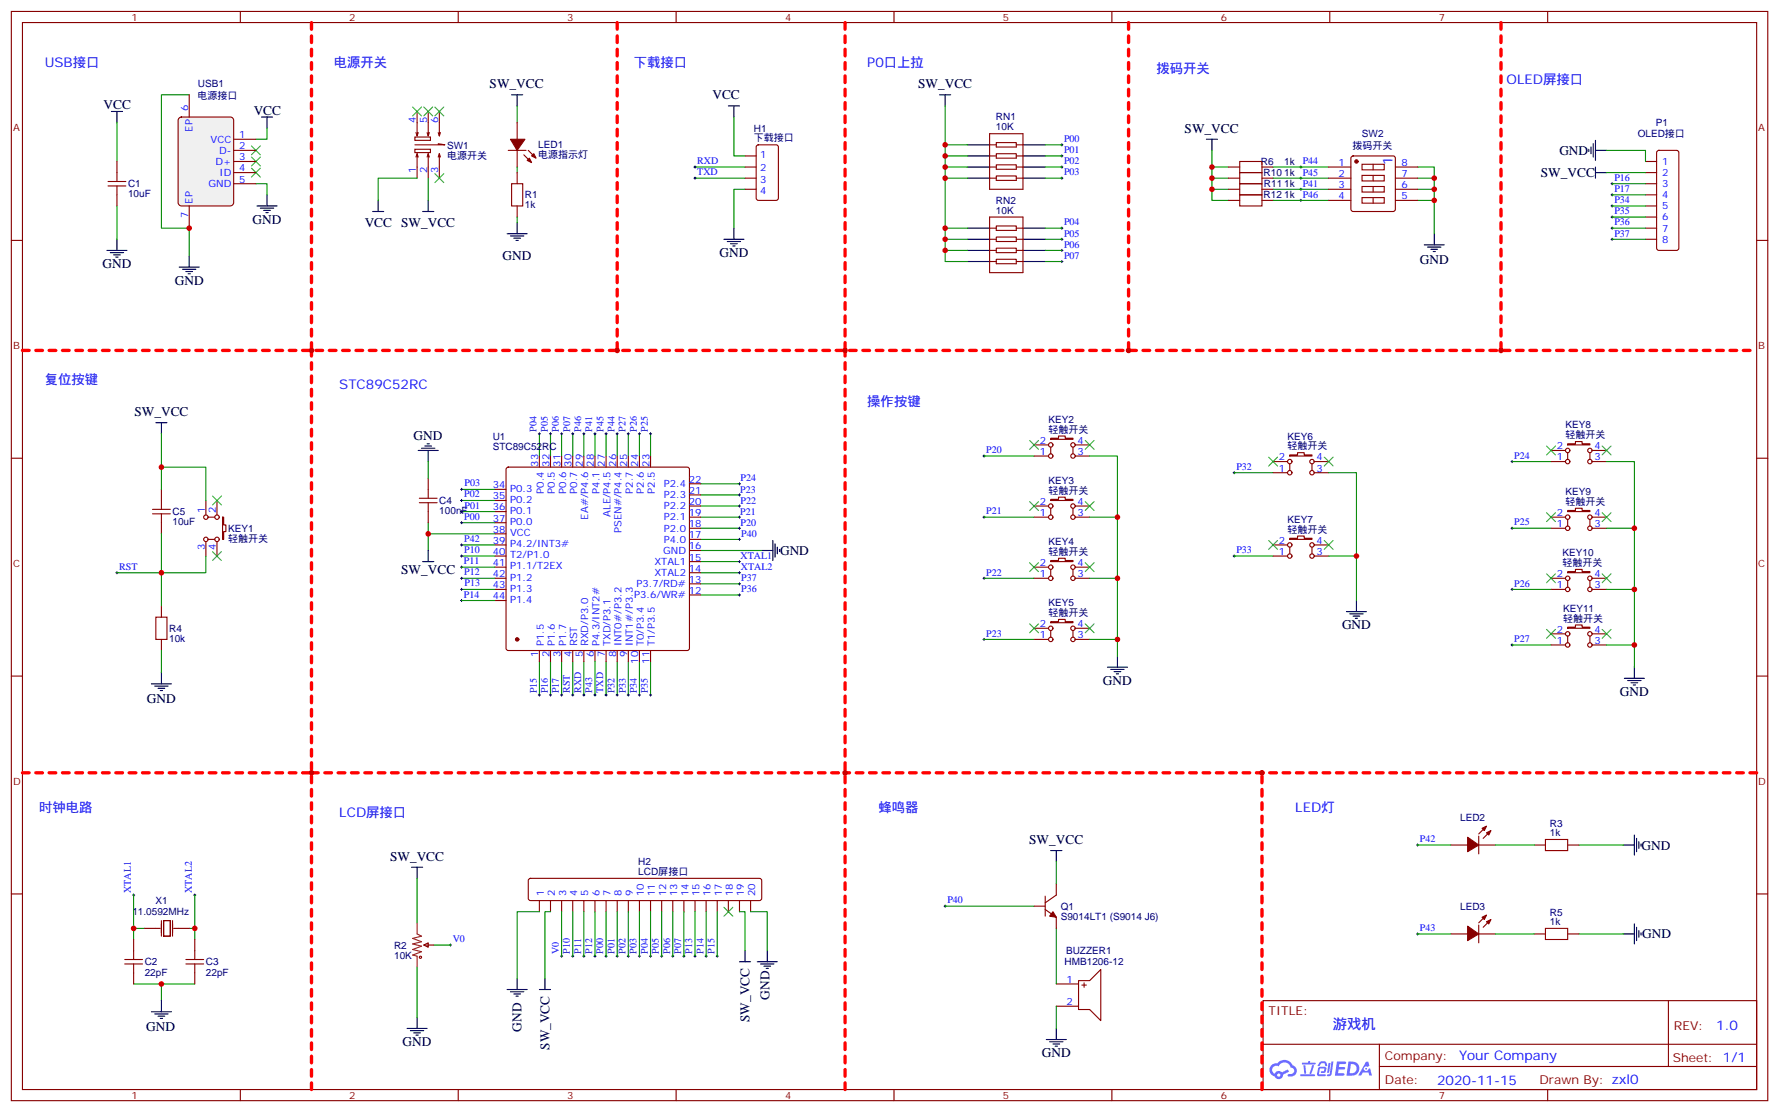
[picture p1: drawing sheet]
<svg xmlns="http://www.w3.org/2000/svg" width="565mm" height="353mm" viewBox="0 0 565 353" stroke-linecap="round" stroke-linejoin="round" font-family="sans-serif">
<g fill="none" stroke="#870000" stroke-width=".35">
<path d="M132.4 35.4v7.7l.3-1M135.9 35.4v7.7l.3-1M139.4 35.4v7.7l.4-1M164.1 38.9v5.3M34.3 59h5.6M34.3 57.6h5.6M37.1 51.3v6.3M37.1 59v6.4M131.7 47.4h4.9v1h-4.9zM131.7 43.5h4.9v1.1h-4.9zM132 42.1l.4 1M132.4 48.8l-.4 1"/>
<path d="M132.7 49.8l-.3-1v7.8M135.5 42.1l.4 1M135.9 48.8l-.4 1M136.2 49.8l-.3-1v7.8M139.1 45.6l2.1 .4h-9.5M139.1 42.1l.3 1M139.4 48.8l-.3 1M139.8 49.8l-.4-1v7.8M162.3 58.3h3.6v7.1h-3.6zM164.1 47.7v5.3M164.1 54.8v3.5M236.4 49.5h3.6"/>
<path d="M236.4 53h3.6M236.4 56.6h3.6M240.2 46.2l.5-.2h5.6l.7 .4v16.5l-.4 .7h-5.9l-.7-.5v-16.4zM389.9 53h3.5M389.9 56.6h3.5M393.4 58.3h7.1v3.5h-7.1zM393.4 54.8h7.1v3.5h-7.1zM393.4 51.3h7.1v3.5h-7.1zM400.5 53h3.5M400.5 56.6h3.5M421.6 53h7.1M421.6 56.6h7.1"/>
<path d="M428.9 49.7l.5-.2h12.7l.5 .2 .2 .5v16.2l-.2 .5-.5 .2h-12.7l-.5-.2-.2-.5v-16.2zM432.2 52.1h7.1v1.8h-7.1zM432.2 59.2h7.1v1.8h-7.1zM432.2 55.7h7.1v1.7h-7.1zM435.8 52.1v1.8M435.8 55.7v1.7M435.8 59.2v1.8M442.8 53h7.1M442.8 56.6h7.1M522.2 51.3h3.5M522.2 54.8h3.5M522.2 58.3h3.5"/>
<path d="M525.9 47.9l.5-.2h5.7l.5 .2 .2 .5v30.4l-.3 .5-.4 .2h-5.7l-.5-.3-.2-.4v-30.4zM164.1 65.4v3.5M236.4 60.1h3.6M389.9 60.1h3.5M389.9 63.6h3.5M393.4 61.8h7.1v3.6h-7.1zM400.5 60.1h3.5M400.5 63.6h3.5M421.6 60.1h7.1M421.6 63.6h7.1M432.2 62.7h7.1v1.8h-7.1zM435.8 62.7v1.8"/>
<path d="M442.8 60.1h7.1M442.8 63.6h7.1M522.2 61.8h3.5M522.2 65.4h3.5M522.2 68.9h3.5M522.2 72.4h3.5M522.2 76h3.5M333.4 139.1h2.5v-.7h2.1v.7h2.5v.4h-7.1zM51.2 155.3v6.4M65.3 158.9v4.5M68.9 158.9v4.5M133.1 159.6h5.6"/>
<path d="M133.1 158.2h5.6M135.9 151.8v6.4M135.9 159.6v6.3M157.1 155.3h3.5M157.1 158.9h3.5M160.8 148.5l.5-.2h56.8l.5 .2 .2 .5v56.8l-.2 .5-.5 .2h-56.8l-.5-.3-.2-.4v-56.8zM171.2 144.7v3.6M174.7 144.7v3.6M178.2 144.7v3.6M181.8 144.7v3.6M185.3 144.7v3.6M188.8 144.7v3.6"/>
<path d="M192.3 144.7v3.6M195.9 144.7v3.6M199.4 144.7v3.6M202.9 144.7v3.6M206.4 144.7v3.6M218.8 157.1h3.5M218.8 153.6h3.5M328.2 144.7h4.5M328.2 141.2h4.5M333.4 158.5h2.5v-.7h2.1v.7h2.5v.4h-7.1zM333.4 141.9v2.1M340.5 141.9v2.1"/>
<path d="M341.2 144.7h4.6M341.2 141.2h4.6M404 150h4.6M404 146.5h4.6M409.3 144.4h2.5v-.7h2.1v.7h2.4v.3h-7zM409.3 147.2v2.1M416.3 147.2v2.1M417.1 150h4.5M417.1 146.5h4.5M492.2 146.5h4.6M492.2 143h4.6M497.5 140.9h2.5v-.7h2.1v.7h2.4v.3h-7z"/>
<path d="M497.5 143.7v2.1M504.5 143.7v2.1M505.2 146.5h4.6M505.2 143h4.6M48.4 163.1h5.6M48.4 161.7h5.6M51.2 163.1v6.3M65.3 171.9v4.6M66 171.2h2.2M66 164.1h2.2M68.9 171.9v4.6M70.6 164.1h.4v2.5h.7v2.1h-.7v2.5h-.4z"/>
<path d="M157.1 176.5h3.5M157.1 173h3.5M157.1 162.4h3.5M157.1 165.9h3.5M157.1 169.4h3.5M218.8 171.2h3.5M218.8 164.1h3.5M218.8 160.6h3.5M218.8 167.7h3.5M218.8 178.3h3.5M218.8 174.7h3.5M328.2 164.1h4.5"/>
<path d="M328.2 160.6h4.5M333.4 177.9h2.5v-.7h2.1v.7h2.5v.4h-7.1zM333.4 161.3v2.1M340.5 161.3v2.1M341.2 164.1h4.6M341.2 160.6h4.6M404 176.5h4.6M404 173h4.6M409.3 170.9h2.5v-.8h2.1v.8h2.4v.3h-7zM409.3 173.7v2.1M416.3 173.7v2.1M417.1 176.5h4.5"/>
<path d="M417.1 173h4.5M492.2 164.1h4.6M492.2 167.7h4.6M497.5 162h2.5v-.7h2.1v.7h2.4v.4h-7zM497.5 164.9v2.1M504.5 164.9v2.1M505.2 164.1h4.6M505.2 167.7h4.6M49.5 195.9h3.5v7.1h-3.5zM51.2 192.4v3.5M157.1 183.6h3.5M157.1 180h3.5"/>
<path d="M157.1 187.1h3.5M157.1 190.6h3.5M218.8 188.8h3.5M218.8 185.3h3.5M218.8 181.8h3.5M328.2 183.6h4.5M328.2 180h4.5M328.2 199.4h4.5M333.4 197.3h2.5v-.7h2.1v.7h2.5v.4h-7.1zM333.4 180.7v2.1M340.5 180.7v2.1M341.2 183.6h4.6"/>
<path d="M341.2 180h4.6M341.2 199.4h4.6M492.2 183.6h4.6M492.2 187.1h4.6M497.5 181.4h2.5v-.7h2.1v.7h2.4v.4h-7zM497.5 199.1h2.5v-.7h2.1v.7h2.4v.3h-7zM497.5 184.3v2.1M504.5 184.3v2.1M505.2 183.6h4.6M505.2 187.1h4.6M51.2 203v3.5M171.2 206.5v3.5"/>
<path d="M174.7 206.5v3.5M178.2 206.5v3.5M181.8 206.5v3.5M185.3 206.5v3.5M188.8 206.5v3.5M192.3 206.5v3.5M195.9 206.5v3.5M199.4 206.5v3.5M202.9 206.5v3.5M206.4 206.5v3.5M328.2 203h4.5M333.4 200.1v2.1"/>
<path d="M340.5 200.1v2.1M341.2 203h4.6M492.2 204.7h4.6M492.2 201.2h4.6M497.5 201.9v2.1M504.5 201.9v2.1M505.2 204.7h4.6M505.2 201.2h4.6M167.9 279l.4-.2h72.7l.5 .2 .2 .5v5.7l-.2 .4-.5 .3h-72.7l-.5-.3-.2-.4v-5.7zM42.4 298.2v6.4M45.9 294.7h5M51.2 292.2v4.9"/>
<path d="M51.9 292.2h2.1v4.9h-2.1zM54.8 292.2v4.9M55.1 294.7h4.9M61.8 298.2v6.4M171.2 285.9v3.5M174.7 285.9v3.5M178.2 285.9v3.5M181.8 285.9v3.5M185.3 285.9v3.5M188.8 285.9v3.5M192.3 285.9v3.5M195.9 285.9v3.5"/>
<path d="M199.4 285.9v3.5M202.9 285.9v3.5M206.4 285.9v3.5M210 285.9v3.5M213.5 285.9v3.5M217 285.9v3.5M220.6 285.9v3.5M224.1 285.9v3.5M227.6 285.9v3.5M231.1 285.9v3.5M234.7 285.9v3.5M238.2 285.9v3.5"/>
<path d="M39.6 306h5.6M39.6 304.6h5.6M42.4 306v6.3M59 306h5.6M59 304.6h5.6M61.8 306v6.3"/>
<circle cx="333.4" cy="141.2" r=".71"/>
<circle cx="333.4" cy="144.7" r=".71"/>
<circle cx="340.5" cy="144.7" r=".71"/>
<circle cx="340.5" cy="141.2" r=".71"/>
<circle cx="409.3" cy="150" r=".71"/>
<circle cx="409.3" cy="146.5" r=".71"/>
<circle cx="416.3" cy="150" r=".71"/>
<circle cx="416.3" cy="146.5" r=".71"/>
<circle cx="497.5" cy="143" r=".71"/>
<circle cx="497.5" cy="146.5" r=".71"/>
<circle cx="504.5" cy="143" r=".71"/>
<circle cx="504.5" cy="146.5" r=".71"/>
<circle cx="65.3" cy="164.1" r=".71"/>
<circle cx="65.3" cy="171.2" r=".71"/>
<circle cx="68.9" cy="164.1" r=".71"/>
<circle cx="68.9" cy="171.2" r=".71"/>
<circle cx="333.4" cy="164.1" r=".71"/>
<circle cx="333.4" cy="160.6" r=".71"/>
<circle cx="340.5" cy="164.1" r=".71"/>
<circle cx="340.5" cy="160.6" r=".71"/>
<circle cx="409.3" cy="176.5" r=".71"/>
<circle cx="409.3" cy="173" r=".71"/>
<circle cx="416.3" cy="176.5" r=".71"/>
<circle cx="416.3" cy="173" r=".71"/>
<circle cx="497.5" cy="167.7" r=".71"/>
<circle cx="497.5" cy="164.1" r=".71"/>
<circle cx="504.5" cy="167.7" r=".71"/>
<circle cx="504.5" cy="164.1" r=".71"/>
<circle cx="333.4" cy="180" r=".71"/>
<circle cx="333.4" cy="199.4" r=".71"/>
<circle cx="333.4" cy="183.6" r=".71"/>
<circle cx="340.5" cy="199.4" r=".71"/>
<circle cx="340.5" cy="183.6" r=".71"/>
<circle cx="340.5" cy="180" r=".71"/>
<circle cx="497.5" cy="183.6" r=".71"/>
<circle cx="497.5" cy="187.1" r=".71"/>
<circle cx="504.5" cy="183.6" r=".71"/>
<circle cx="504.5" cy="187.1" r=".71"/>
<circle cx="333.4" cy="203" r=".71"/>
<circle cx="340.5" cy="203" r=".71"/>
<circle cx="497.5" cy="201.2" r=".71"/>
<circle cx="497.5" cy="204.7" r=".71"/>
<circle cx="504.5" cy="201.2" r=".71"/>
<circle cx="504.5" cy="204.7" r=".71"/>
</g>
<g fill="none" stroke="#000" stroke-width=".35">
<path d="M35.3 35.4h3.6M37.1 35.4v3.5M83 37.1h3.5M84.7 37.1v3.6M162.3 30.1h3.6M164.1 30.1v3.5M231.1 33.6h3.6M232.9 33.6v3.5M382.8 44.2h3.6M384.6 44.2v3.5M504.2 47.4v.7M504.9 46.7v2.1"/>
<path d="M505.6 45.6v4.2M506.3 54.8h3.5M506.3 44.6v6.3M506.3 53v3.6M506.3 47.7h3.5M33.9 79.5h6.4M37.1 76v3.5M81.6 65.4h6.3M82.6 66.1h4.3M83.7 66.8h2.1M84.4 67.5h.7M84.7 61.8v3.6"/>
<path d="M118.3 67.1h3.5M120 63.6v3.5M134.1 67.1h3.6M135.9 63.6v3.5M160.9 74.2h6.4M162 74.9h4.2M163.1 75.6h2.1M163.8 76.3h.7M164.1 70.7v3.5M229.7 76h6.4M230.8 76.7h4.2M231.8 77.4h2.2"/>
<path d="M232.6 78.1h.7M232.9 72.4v3.6M452 77.7h6.3M453 78.4h4.3M454.1 79.1h2.1M454.8 79.8h.7M455.2 74.2v3.5M35 80.2h4.2M36.1 80.9h2.1M36.8 81.6h.7M56.9 84.8h6.3M57.9 85.5h4.3"/>
<path d="M59 86.2h2.1M59.7 86.9h.7M60 81.2v3.6M49.5 134.2h3.5M51.2 134.2v3.5M132.7 143h6.4M133.8 142.3h4.2M134.8 141.6h2.1M135.5 140.9h.7M135.9 143v3.5M134.1 178.3h3.6M135.9 174.7v3.6"/>
<path d="M241.7 174.7h3.6M245.3 171.6v6.3M246 172.6v4.2M246.7 173.7v2.1M247.4 174.4v.7M48 217.1h6.4M49.1 217.8h4.2M50.2 218.5h2.1M50.9 219.2h.7M51.2 213.5v3.6M130.6 275.3h3.5M132.4 275.3v3.5"/>
<path d="M51.2 317.6v3.5M160.9 314.1h6.4M162 314.8h4.2M163.1 315.5h2.1M163.8 316.2h.7M164.1 310.6v3.5M171.2 314.1h3.5M172.9 310.6v3.5M234.7 305.3h3.5M236.4 301.7v3.6M240.3 305.3h6.4M241.4 306h4.2"/>
<path d="M242.4 306.7h2.1M243.1 307.4h.7M243.5 301.7v3.6M48 321.1h6.4M49.1 321.8h4.2M50.2 322.5h2.1M50.9 323.3h.7M129.2 326.4h6.3M130.2 327.1h4.3M131.3 327.8h2.1M132 328.5h.7M132.4 322.9v3.5"/>
</g>
<g fill="none" stroke="#008700" stroke-width=".35">
<path d="M37.1 38.9v12.4M60 30.1h-8.8v42.3h8.8v8.8M164.1 33.6v5.3M232.9 37.1v12.4h3.5M81.2 58.3h3.5v3.5M84.7 40.7v3.5h-3.5M132.4 56.6h-12.4v7M135.9 56.6v7M164.1 53v1.8M220.6 56.6h15.8M220.6 53h15.8M384.6 47.7v15.9h5.3"/>
<path d="M384.6 56.6h5.3M384.6 53h5.3M404 56.6h17.6M404 53h17.6M449.9 53h5.3v21.2M449.9 56.6h5.3M509.8 47.7h12.4v3.6M509.8 54.8h12.4M511.6 58.3h10.6M37.1 65.4v10.6M164.1 68.9v1.8M236.4 60.1h-3.5v12.3"/>
<path d="M384.6 60.1h5.3M404 63.6h17.6M404 60.1h17.6M449.9 63.6h5.3M449.9 60.1h5.3M511.6 61.8h10.6M511.6 65.4h10.6M511.6 68.9h10.6M511.6 72.4h10.6M511.6 76h10.6M51.2 137.7v17.6M171.2 137.7v7"/>
<path d="M174.7 137.7v7M178.2 137.7v7M181.8 137.7v7M185.3 137.7v7M188.8 137.7v7M192.3 137.7v7M195.9 137.7v7M199.4 137.7v7M202.9 137.7v7M206.4 137.7v7M51.2 148.3h14.1v10.6M135.9 146.5v5.3"/>
<path d="M146.5 155.3h10.6M146.5 158.9h10.6M222.3 153.6h12.4M222.3 157.1h12.4M51.2 169.4v23M65.3 176.5v5.3h-28.2M135.9 165.9v8.8M135.9 169.4h21.2M146.5 173h10.6M146.5 176.5h10.6M146.5 162.4h10.6M146.5 165.9h10.6"/>
<path d="M222.3 171.2h12.4M222.3 160.6h12.4M222.3 164.1h12.4M222.3 167.7h12.4M222.3 174.7h19.4M222.3 178.3h12.4M146.5 187.1h10.6M146.5 183.6h10.6M222.3 181.8h12.4M222.3 188.8h12.4M222.3 185.3h12.4M51.2 206.5v7"/>
<path d="M171.2 210v10.6M174.7 210v10.6M178.2 210v10.6M181.8 210v10.6M185.3 210v10.6M192.3 210v10.6M195.9 210v10.6M199.4 210v10.6M202.9 210v10.6M206.4 210v10.6M132.4 278.8v14.1M42.4 284.1v10.6"/>
<path d="M45.9 294.7h-3.5v3.5M60 294.7h1.8v3.5M61.8 284.1v10.6M137.7 300h5.2M171.2 289.4h-7.1v21.2M174.7 289.4h-1.8v21.2M178.2 289.4v14.1M234.7 289.4h1.7v12.3M238.2 289.4h5.3v12.3M42.4 312.3h19.4M51.2 312.3v5.3M132.4 307v15.9"/>
</g>
<g fill="none" stroke="#000" stroke-width=".32">
<path d="M220.2 56.6h.7M220.2 53h.7M220.6 52.7v.7M220.6 56.2v.7M412.5 56.6h.7M412.5 53h.7M412.8 52.7v.7M412.8 56.2v.7M412.8 59.7v.7M511.2 58.3h.8M511.6 58v.7M412.5 63.6h.7"/>
<path d="M412.5 60.1h.7M412.8 63.3v.7M511.2 61.8h.8M511.2 65.4h.8M511.2 68.9h.8M511.2 72.4h.8M511.2 76h.8M511.6 61.5v.7M511.6 65v.7M511.6 68.5v.8M511.6 72.1v.7M511.6 75.6v.7"/>
<path d="M170.8 137.7h.7M171.2 137.3v.7M174.3 137.7h.7M174.7 137.3v.7M177.9 137.7h.7M178.2 137.3v.7M181.4 137.7h.7M181.8 137.3v.7M184.9 137.7h.7M185.3 137.3v.7M188.5 137.7h.7M188.8 137.3v.7"/>
<path d="M192 137.7h.7M192.3 137.3v.7M195.5 137.7h.7M195.9 137.3v.7M199 137.7h.7M199.4 137.3v.7M202.6 137.7h.7M202.9 137.3v.7M206.1 137.7h.7M206.4 137.3v.7M146.1 155.3h.7M146.1 158.9h.7"/>
<path d="M146.5 155v.7M146.5 158.5v.7M234.3 153.6h.7M234.3 157.1h.7M234.7 153.2v.7M234.7 156.7v.7M146.1 176.5h.7M146.1 173h.7M146.1 162.4h.7M146.1 165.9h.7M146.5 162v.7M146.5 165.6v.7"/>
<path d="M146.5 172.6v.7M146.5 176.1v.7M234.3 171.2h.7M234.3 160.6h.7M234.3 164.1h.7M234.3 167.7h.7M234.3 178.3h.7M234.7 160.3v.7M234.7 163.8v.7M234.7 167.3v.7M234.7 170.9v.7M234.7 177.9v.7"/>
<path d="M36.8 181.8h.7M37.1 181.4v.7M146.1 187.1h.7M146.1 183.6h.7M146.5 183.2v.7M146.5 186.7v.7M234.3 181.8h.7M234.3 188.8h.7M234.3 185.3h.7M234.7 181.4v.7M234.7 185v.7M234.7 188.5v.7"/>
<path d="M170.8 220.6h.7M171.2 220.2v.7M174.3 220.6h.7M174.7 220.2v.7M177.9 220.6h.7M178.2 220.2v.7M181.4 220.6h.7M181.8 220.2v.7M184.9 220.6h.7M185.3 220.2v.7M192 220.6h.7M192.3 220.2v.7"/>
<path d="M195.5 220.6h.7M195.9 220.2v.7M199 220.6h.7M199.4 220.2v.7M202.6 220.6h.7M202.9 220.2v.7M206.1 220.6h.7M206.4 220.2v.7M42.1 284.1h.7M42.4 283.7v.7M61.5 284.1h.7M61.8 283.7v.7"/>
<path d="M142.6 300h.7M142.9 299.6v.7M177.9 303.5h.7M178.2 303.1v.7"/>
</g>
<path d="M79.8 53.4l2.8 2.8M79.8 46.3l2.8 2.8M79.8 49.8l2.8 2.9M82.6 53.4l-2.8 2.8M82.6 46.3l-2.8 2.8M82.6 49.8l-2.8 2.9" fill="none" stroke="#3c3" stroke-width=".35"/>
<g fill="#870000" stroke="#870000" stroke-width=".35">
<path d="M168 50.2l.7 1.4-1.4-.7z"/>
<path d="M169.4 48.8l.7 1.4-1.4-.7z"/>
<path d="M166.2 49.1l1.4 1.5z"/>
<path d="M167.6 47.7l1.5 1.4z"/>
<path d="M161.3 47.7h5.6z"/>
<path d="M162 44.2h4.6l-2.5 3.5z"/>
<circle cx="430.5" cy="51.3" r=".53"/>
<circle cx="164.1" cy="203" r=".53"/>
</g>
<path d="M56.8 37.6l.8-.5h15.5l.8 .5 .3 .6v26.1l-.5 .9-.6 .2h-15.5l-.9-.5-.2-.6v-26.1z" fill="#f0f0f0" stroke="#870000" stroke-width=".35"/>
<g fill="none" stroke="#870000" stroke-width=".35">
<path d="M3.6 3.6h557.4v345.8h-557.4zM7.1 7.2h550.4v338.6h-550.4zM76.3 3.6v3.6M145.4 3.6v3.6M214.6 3.6v3.6M283.7 3.6v3.6M352.8 3.6v3.6M422 3.6v3.6M491.1 3.6v3.6M60 30.1v7M74.2 58.3h7M74.2 54.8h7"/>
<path d="M74.2 51.3h7M74.2 47.7h7M74.2 44.2h7M314 46h2.2M314 42.4h10.6v17.7h-10.6zM314 56.6h2.2M314 49.5h2.2M314 53h2.2M316.2 55.8h6.3v1.5h-6.3zM316.2 52.3h6.3v1.4h-6.3zM316.2 48.8h6.3v1.4h-6.3zM316.2 45.3h6.3v1.4h-6.3z"/>
<path d="M322.5 46h2.1M322.5 56.6h2.1M322.5 49.5h2.1M322.5 53h2.1M3.6 76.3h3.5M60 65.4v7M314 68.9h10.6v17.6h-10.6zM314 72.4h2.2M314 76h2.2M314 79.5h2.2M316.2 78.8h6.3v1.4h-6.3zM316.2 75.2h6.3v1.5h-6.3z"/>
<path d="M316.2 71.7h6.3v1.4h-6.3zM322.5 72.4h2.1M322.5 76h2.1M322.5 79.5h2.1M557.5 76.3h3.5M314 83h2.2M316.2 82.3h6.3v1.4h-6.3zM322.5 83h2.1M3.6 145.5h3.5M557.5 145.5h3.5M3.6 214.6h3.5M557.5 214.6h3.5"/>
<path d="M3.6 283.7h3.5M328.2 287.6h3.5M331.7 288.7l3.5 2.4v3.6M331.7 284.4v6.4M335.2 280.6v3.5l-3.5 2.5M557.5 283.7h3.5M335.2 312.3h7.1M335.2 319.4h7.1M342.3 311.3h3.5l3.5-3.6v16.3l-3.5-3.6h-3.5zM343.3 312.7h1.4M344 312v1.4M400.8 317.6h156.7v28.2h-156.7z"/>
<path d="M529.5 317.6v20.9M400.9 331.5h156.4M437.7 338.5h119.6M437.7 331.5v14.1M76.3 345.8v3.6M145.4 345.8v3.6M214.6 345.8v3.6M283.7 345.8v3.6M352.8 345.8v3.6M422 345.8v3.6M491.1 345.8v3.6"/>
</g>
<g fill="none" stroke="#000" stroke-width=".32">
<path d="M336.6 46h.7M336.6 49.5h.7M336.6 53h.7M336.6 56.6h.7M337 45.6v.7M337 49.1v.7M337 52.7v.7M337 56.2v.7M336.6 72.4h.7M336.6 76h.7M336.6 79.5h.7M337 72.1v.7"/>
<path d="M337 75.6v.7M337 79.1v.7M336.6 83h.7M337 82.7v.7M311.9 144.7h.7M312.3 144.4v.7M391.3 150h.7M391.7 149.7v.7M479.5 146.5h.7M479.8 146.2v.7M146.5 179.7v.7M311.9 164.1h.7"/>
<path d="M312.3 163.8v.7M391.3 176.5h.7M391.7 176.1v.7M479.5 167.7h.7M479.8 167.3v.7M146.1 180h.7M146.1 190.6h.7M146.5 190.3v.7M311.9 183.6h.7M312.3 183.2v.7M479.5 187.1h.7M479.8 186.7v.7"/>
<path d="M311.9 203h.7M312.3 202.6v.7M479.5 204.7h.7M479.8 204.4v.7M299.6 287.6h.7M299.9 287.3v.7M181.4 303.5h.7M181.8 303.1v.7M184.9 303.5h.7M185.3 303.1v.7M188.5 303.5h.7M188.8 303.1v.7"/>
<path d="M192 303.5h.7M192.3 303.1v.7M195.5 303.5h.7M195.9 303.1v.7M199 303.5h.7M199.4 303.1v.7M202.6 303.5h.7M202.9 303.1v.7M206.1 303.5h.7M206.4 303.1v.7M209.6 303.5h.7M210 303.1v.7"/>
<path d="M213.1 303.5h.8M213.5 303.1v.7M216.7 303.5h.7M217 303.1v.7M220.2 303.5h.7M220.6 303.1v.7M223.7 303.5h.7M224.1 303.1v.7M227.3 303.5h.7M227.6 303.1v.7"/>
</g>
<g fill="none" stroke="#008700" stroke-width=".35">
<path d="M299.9 33.6v49.4h7.1M299.9 56.6h7.1M299.9 53h7.1M299.9 49.5h7.1M299.9 46h7.1M331.7 56.6h5.3M331.7 53h5.3M331.7 49.5h5.3M331.7 46h5.3M299.9 79.5h7.1M299.9 76h7.1M299.9 72.4h7.1"/>
<path d="M331.7 79.5h5.3M331.7 76h5.3M331.7 72.4h5.3M331.7 83h5.3M312.3 144.7h15.9M391.7 150h12.3M479.8 146.5h12.4M312.3 164.1h15.9M391.7 176.5h12.3M479.8 167.7h12.4M146.5 190.6h10.6M146.5 180h10.6"/>
<path d="M312.3 183.6h15.9M479.8 187.1h12.4M312.3 203h15.9M479.8 204.7h12.4M335.2 273.5v7.1M181.8 289.4v14.1M185.3 289.4v14.1M188.8 289.4v14.1M192.3 289.4v14.1M195.9 289.4v14.1M199.4 289.4v14.1M202.9 289.4v14.1"/>
<path d="M206.4 289.4v14.1M210 289.4v14.1M213.5 289.4v14.1M217 289.4v14.1M220.6 289.4v14.1M224.1 289.4v14.1M227.6 289.4v14.1M299.9 287.6h28.3M335.2 294.7v17.6M335.2 319.4v7"/>
</g>
<g fill="none" stroke="#000" stroke-width=".35">
<path d="M298.2 30.1h3.5M299.9 30.1v3.5M307 56.6h7M307 53h7M307 49.5h7M307 46h7M324.6 56.6h7.1M324.6 53h7.1M324.6 49.5h7.1M324.6 46h7.1M307 79.5h7M307 76h7"/>
<path d="M307 72.4h7M324.6 79.5h7.1M324.6 76h7.1M324.6 72.4h7.1M307 83h7M324.6 83h7.1M427.3 194.1h6.3M428.3 194.8h4.3M429.4 195.5h2.1M430.1 196.3h.7M430.5 190.6v3.5M351.4 211.8h6.4"/>
<path d="M352.5 212.5h4.2M353.6 213.2h2.1M354.3 213.9h.7M354.6 208.2v3.6M515.5 215.3h6.3M516.5 216h4.3M517.6 216.7h2.1M518.3 217.4h.7M518.7 211.8v3.5M333.4 270h3.6M335.2 270v3.5M332 330h6.4"/>
<path d="M333.1 330.7h4.2M334.2 331.4h2.1M334.9 332.1h.7M335.2 326.4v3.6"/>
</g>
<path d="M131 34l2.8 2.8M133.8 34l-2.8 2.8M134.5 34l2.8 2.8M137.3 34l-2.8 2.8M138 34l2.8 2.8M140.8 34l-2.8 2.8M138 55.1l2.8 2.9M140.8 55.1l-2.8 2.9" fill="none" stroke="#3c3" stroke-width=".35"/>
<path d="M334.2 289.4l1 1.7-2.1-.3z" fill="#870000" stroke="#870000" stroke-width=".35"/>
<g fill="#5487ff">
<path d="M424.3 337h2.5l.4 .1-.2 .6h-2l-.1 1h1.7l.3 .4-.4 .4h-1.7l-.2 1.1 1.9 .1 .2 .3-.2 .4h-2.9z"/>
<path d="M433.5 337h.7l.4 1.3-.7 .4a.74 .74 0 0 0-1.1 .3 .74 .74 0 0 0 .5 1 .74 .74 0 0 0 .9-.7l.6-.3 .6 2.4h-.9l-.2-1h-1.8l-.6 1h-.9z"/>
<path d="M421.6 337.4h.6l-.4 2.9a.31 .31 0 0 1-.3 .3 .31 .31 0 0 1-.3-.3z"/>
<path d="M422.5 336.9h.6l-.5 4a.89 .89 0 0 1-.6 .7 .89 .89 0 0 1-1-.3l1-.5z"/>
<path d="M418.9 337.1l.6-.2 1.2 .1 .5 1.4h-.6l-.4-.9h-.9l-.6 .9h-.6z"/>
<path d="M418.5 338.8l1.8-.2a1.04 1.04 0 0 1 .7 1.1 1.04 1.04 0 0 1-.9 .9h-.7a.29 .29 0 0 1-.3-.3 .29 .29 0 0 1 .4-.3h.6l.2-.8h-1.4l-.3 1.8h1.9a.29 .29 0 0 1 .2 .3 .29 .29 0 0 1-.3 .3h-2l-.4-.3 .3-2.1z"/>
<path d="M412.7 341h4.3a.3 .3 0 0 1 .3 .3 .3 .3 0 0 1-.3 .3h-4.2z"/>
<path d="M416.4 338.1h.6a4 4 0 0 1-1.2 2.8l-.2-.3z"/>
<path d="M413.6 338.1h.6l.3 2.4-.3 .3-.3-.2z"/>
<path d="M413.2 337.3h1.9l.2-.5h.5l-.1 .5h1.6a.29 .29 0 0 1 .2 .3 .29 .29 0 0 1-.3 .3h-3.9z"/>
<path d="M427.9 337l-.6 4.4h1.5a2.27 2.27 0 0 0 2.6-2.3 2.27 2.27 0 0 0-2.7-2.1zM428.7 337.7a1.5 1.5 0 0 1 1.8 1.6 1.5 1.5 0 0 1-1.9 1.3h-.3z"/>
<path d="M403.5 338.1a2.09 2.09 0 0 0 1 3.5 1.37 1.37 0 0 0 1.6 .9 1.37 1.37 0 0 0 1.1-1.4l1.9-1-.4-.6-1.9 .9a1.4 1.4 0 0 0-2.3 .4 1.32 1.32 0 0 1-.6-1.9 1.32 1.32 0 0 1 1.9-.4 2.02 2.02 0 0 1 2-1.3 2.02 2.02 0 0 1 1.8 1.7 1.09 1.09 0 0 1 1.1 1.3 1.09 1.09 0 0 1-1.6 .7 .41 .41 0 0 0-.5 .3 .41 .41 0 0 0 .4 .5 1.89 1.89 0 0 0 2.4-1.2 1.89 1.89 0 0 0-1.2-2.4 2.98 2.98 0 0 0-5-.6l-1 .1zM405.3 341.2a.52 .52 0 0 1 1 0 .52 .52 0 0 1-1 0z"/>
<circle cx="433.5" cy="339.2" r=".28"/>
</g>
<g fill="#f00" stroke="#f00" stroke-width="1.1" stroke-dasharray="2.1 2.1">
<path d="M7.1 111.2h550.4z"/>
<path d="M195.9 7.2v104z"/>
</g>
<path d="M98.8 7.2v104M268.2 7.2v104M358.1 7.2v104M476.3 7.2v104M7.1 245.3h91.7M98.8 245.3h169.4M557.5 245.3h-289.3M98.8 345.8v-234.6M268.2 345.8v-234.6M400.5 345.8v-100.5" fill="none" stroke="#f00" stroke-width="1.1" stroke-dasharray="2.1 2.1"/>
<path d="M132.4 292.9v3.5l1.4 .7-2.8 .8 2.8 1-2.8 .7 2.8 .7-2.8 1.1 2.8 .7-2.8 1 1.4 .4v3.5" fill="none" stroke="#8c2424" stroke-width=".35"/>
<path d="M460.4 268.2h5.3M469.3 268.2h5.3M486.9 268.2h3.5M497.5 268.2h3.5M134.5 300l1.4-.7v1.4zM134.5 300h3.2M460.4 296.4h5.3M469.3 296.4h5.3M486.9 296.4h3.5M497.5 296.4h3.5" fill="none" stroke="#870000" stroke-width=".35"/>
<g fill="none" stroke="#a10000" stroke-width=".35">
<path d="M490.4 266.5h7.1v3.5h-7.1zM490.4 294.7h7.1v3.5h-7.1z"/>
<circle cx="133.4" cy="303.8" r=".35"/>
</g>
<g fill="none" stroke="#008700" stroke-width=".35">
<path d="M345.8 144.7h8.8v63.5M421.6 150h8.9v40.6M509.8 146.5h8.9v65.3M345.8 164.1h8.8M421.6 176.5h8.9M509.8 167.7h8.9M345.8 183.6h8.8M509.8 187.1h8.9M188.8 210v10.6M345.8 203h8.8M509.8 204.7h8.9M449.9 268.2h10.5"/>
<path d="M474.6 268.2h12.3M501 268.2h14.1M449.9 296.4h10.5M474.6 296.4h12.3M501 296.4h14.1"/>
</g>
<path d="M188.5 220.6h.7M188.8 220.2v.7M449.5 268.2h.7M449.9 267.9v.7M449.5 296.4h.7M449.9 296.1v.7" fill="none" stroke="#000" stroke-width=".32"/>
<g fill="#870000" stroke="#870000" stroke-width=".35">
<path d="M471.7 264.3l1.4-.7-.7 1.4z"/>
<path d="M470.3 262.9l1.4-.7-.7 1.4z"/>
<path d="M470.7 266.1l1.4-1.4z"/>
<path d="M469.3 264.7l1.4-1.4z"/>
<path d="M469.3 265.4v5.6z"/>
<path d="M465.7 265.7l3.6 2.5-3.6 2.1z"/>
<path d="M471.7 292.6l1.4-.7-.7 1.4z"/>
<path d="M470.3 291.1l1.4-.7-.7 1.5z"/>
<path d="M470.7 294.3l1.4-1.4z"/>
<path d="M470.7 291.5l-1.4 1.4z"/>
<path d="M469.3 293.6v5.7z"/>
<path d="M465.7 294l3.6 2.4-3.6 2.2z"/>
</g>
<path d="M515.1 268.2h3.6M518.7 265v6.4M519.4 266.1v4.2M520.1 267.2v2.1M520.8 267.9v.7M515.1 296.4h3.6M518.7 293.3v6.3M519.4 294.3v4.3M520.1 295.4v2.1M520.8 296.1v.7" fill="none" stroke="#000" stroke-width=".35"/>
<g fill="none" stroke="#3c3" stroke-width=".35">
<path d="M326.7 139.8l2.9 2.8M329.6 139.8l-2.9 2.8M344.4 139.8l2.8 2.8M347.2 139.8l-2.8 2.8M67.5 157.4l2.8 2.9M70.3 157.4l-2.8 2.9M326.7 159.2l2.9 2.8M329.6 159.2l-2.9 2.8M344.4 159.2l2.8 2.8M347.2 159.2l-2.8 2.8M402.6 145.1l2.8 2.8M405.4 145.1l-2.8 2.8"/>
<path d="M420.2 145.1l2.9 2.8M423.1 145.1l-2.9 2.8M490.8 141.6l2.8 2.8M493.6 141.6l-2.8 2.8M508.4 141.6l2.8 2.8M511.2 141.6l-2.8 2.8M67.5 175.1l2.8 2.8M70.3 175.1l-2.8 2.8M326.7 178.6l2.9 2.8M329.6 178.6l-2.9 2.8M344.4 178.6l2.8 2.8M347.2 178.6l-2.8 2.8"/>
<path d="M402.6 171.6l2.8 2.8M405.4 171.6l-2.8 2.8M420.2 171.6l2.9 2.8M423.1 171.6l-2.9 2.8M490.8 162.7l2.8 2.9M493.6 162.7l-2.8 2.9M508.4 162.7l2.8 2.9M511.2 162.7l-2.8 2.9M326.7 198l2.9 2.8M329.6 198l-2.9 2.8M344.4 198l2.8 2.8M347.2 198l-2.8 2.8"/>
<path d="M490.8 182.1l2.8 2.9M490.8 199.8l2.8 2.8M493.6 182.1l-2.8 2.9M493.6 199.8l-2.8 2.8M508.4 199.8l2.8 2.8M508.4 182.1l2.8 2.9M511.2 182.1l-2.8 2.9M511.2 199.8l-2.8 2.8M229.7 288l2.9 2.8M232.6 288l-2.9 2.8"/>
</g>
<g fill="#c00">
<circle cx="60" cy="72.4" r=".88"/>
<circle cx="51.2" cy="312.3" r=".88"/>
<circle cx="61.8" cy="294.7" r=".88"/>
<circle cx="42.4" cy="294.7" r=".88"/>
<circle cx="51.2" cy="181.8" r=".88"/>
<circle cx="51.2" cy="148.3" r=".88"/>
<circle cx="384.6" cy="53" r=".88"/>
<circle cx="384.6" cy="56.6" r=".88"/>
<circle cx="384.6" cy="60.1" r=".88"/>
<circle cx="455.2" cy="63.6" r=".88"/>
<circle cx="455.2" cy="60.1" r=".88"/>
<circle cx="455.2" cy="56.6" r=".88"/>
<circle cx="135.9" cy="169.4" r=".88"/>
<circle cx="299.9" cy="79.5" r=".88"/>
<circle cx="299.9" cy="76" r=".88"/>
<circle cx="299.9" cy="72.4" r=".88"/>
<circle cx="299.9" cy="56.6" r=".88"/>
<circle cx="299.9" cy="53" r=".88"/>
<circle cx="299.9" cy="49.5" r=".88"/>
<circle cx="299.9" cy="46" r=".88"/>
<circle cx="98.8" cy="111.2" r=".88"/>
<circle cx="195.9" cy="111.2" r=".88"/>
<circle cx="268.2" cy="111.2" r=".88"/>
<circle cx="358.1" cy="111.2" r=".88"/>
<circle cx="476.3" cy="111.2" r=".88"/>
<circle cx="98.8" cy="245.3" r=".88"/>
<circle cx="268.2" cy="245.3" r=".88"/>
<circle cx="400.5" cy="245.3" r=".88"/>
<circle cx="518.7" cy="204.7" r=".88"/>
<circle cx="518.7" cy="187.1" r=".88"/>
<circle cx="518.7" cy="167.7" r=".88"/>
<circle cx="430.5" cy="176.5" r=".88"/>
<circle cx="354.6" cy="203" r=".88"/>
<circle cx="354.6" cy="183.6" r=".88"/>
<circle cx="354.6" cy="164.1" r=".88"/>
</g>
<text font-size="4.6" fill="#00f" x="422.9" y="326.6">游戏机</text>
<g font-size="4.2" fill="#00f">
<text x="14.2" y="21.3">USB接口</text>
<text x="105.9" y="21.3">电源开关</text>
<text x="201.2" y="21.3">下载接口</text>
<text x="275.2" y="21.3">P0口上拉</text>
<text x="367" y="23">拨码开关</text>
<text x="478.1" y="26.6">OLED屏接口</text>
<text x="441.9" y="52.3" transform="rotate(-90 441.9 52.3)">1</text>
<text x="14.2" y="121.8">复位按键</text>
<text x="107.7" y="123.6">STC89C52RC</text>
<text x="275.2" y="128.9">操作按键</text>
<text x="12.4" y="257.6">时钟电路</text>
<text x="278.8" y="257.6">蜂鸣器</text>
<text x="411.1" y="257.6">LED灯</text>
<text x="107.7" y="259.4">LCD屏接口</text>
<text x="544.6" y="326.9">1.0</text>
<text x="463" y="336.4">Your Company</text>
<text x="456.1" y="344.2">2020-11-15</text>
</g>
<g font-size="4.2">
<text x="155.4" y="28">SW_VCC</text>
<text x="291.3" y="28">SW_VCC</text>
<text x="32.9" y="34.7">VCC</text>
<text x="226.1" y="31.5">VCC</text>
<text x="80.5" y="36.4">VCC</text>
<text x="375.9" y="42.1">SW_VCC</text>
<text x="494.8" y="49.2">GND</text>
<text x="489" y="56.2">SW_VCC</text>
<text x="80.2" y="71">GND</text>
<text x="115.7" y="72.1">VCC SW_VCC</text>
<text x="159.5" y="82.7">GND</text>
<text x="228.3" y="81.6">GND</text>
<text x="450.6" y="83.8">GND</text>
<text x="32.5" y="85.1">GND</text>
<text x="55.5" y="90.4">GND</text>
<text x="42.6" y="132">SW_VCC</text>
<text x="131.2" y="139.6">GND</text>
<text x="247.5" y="176.1">GND</text>
<text x="127.3" y="182.3">SW_VCC</text>
<text x="425.9" y="199.8">GND</text>
<text x="350" y="217.4">GND</text>
<text x="514.1" y="220.9">GND</text>
<text x="46.6" y="223.1">GND</text>
<text x="326.6" y="267.9">SW_VCC</text>
<text x="520.9" y="269.7">GND</text>
<text x="123.8" y="273.2">SW_VCC</text>
<text x="521.1" y="297.9">GND</text>
<text x="244.2" y="317.3" transform="rotate(-90 244.2 317.3)">GND</text>
<text x="46.4" y="327.3">GND</text>
<text x="165.5" y="327.5" transform="rotate(-90 165.5 327.5)">GND</text>
<text x="237.8" y="324.4" transform="rotate(-90 237.8 324.4)">SW_VCC</text>
<text x="127.8" y="332.1">GND</text>
<text x="174.3" y="333.2" transform="rotate(-90 174.3 333.2)">SW_VCC</text>
<text x="330.6" y="335.6">GND</text>
</g>
<g font-size="3.9" fill="#800">
<text x="402.6" y="322.2">TITLE:</text>
<text x="531.2" y="326.9">REV:</text>
<text x="439.5" y="336.4">Company:</text>
<text x="530.9" y="337">Sheet: 1/1</text>
<text x="439.5" y="344.1">Date:</text>
<text x="488.5" y="344.2">Drawn By: zxl0</text>
</g>
<g font-size="3.2" fill="#800">
<text x="41.7" y="6.6">1</text>
<text x="110.8" y="6.6">2</text>
<text x="180" y="6.6">3</text>
<text x="249.1" y="6.6">4</text>
<text x="318.3" y="6.6">5</text>
<text x="387.4" y="6.6">6</text>
<text x="456.6" y="6.6">7</text>
<text x="4.1" y="41.7">A</text>
<text x="558" y="41.7">A</text>
<text x="4.1" y="110.9">B</text>
<text x="558" y="110.9">B</text>
<text x="4.1" y="180">C</text>
<text x="558" y="180">C</text>
<text x="4.1" y="249.2">D</text>
<text x="558" y="249.2">D</text>
<text x="41.7" y="348.8">1</text>
<text x="110.8" y="348.8">2</text>
<text x="180" y="348.8">3</text>
<text x="249.1" y="348.8">4</text>
<text x="318.3" y="348.8">5</text>
<text x="387.4" y="348.8">6</text>
<text x="456.6" y="348.8">7</text>
</g>
<g font-size="3.2" fill="#000080">
<text x="62.8" y="27.7">USB1</text>
<text x="62.7" y="31.3">电源接口</text>
<text x="239.3" y="41.8">H1</text>
<text x="316" y="41.4">10K</text>
<text x="316" y="38.2">RN1</text>
<text x="525.5" y="40.1">P1</text>
<text x="141.9" y="47.1">SW1</text>
<text x="170.8" y="47.1">LED1</text>
<text x="239.3" y="44.9">下载接口</text>
<text x="429.2" y="47.1">拨码开关</text>
<text x="432.2" y="43.6">SW2</text>
<text x="519.7" y="43.6">OLED接口</text>
<text x="141.9" y="50.3">电源开关</text>
<text x="170.8" y="50.3">电源指示灯</text>
<text x="400.1" y="52.4">R6</text>
<text x="407.5" y="52.4">1k</text>
<text x="40.6" y="59.4">C1</text>
<text x="401" y="55.9">R10</text>
<text x="401.1" y="59.4">R11</text>
<text x="407.5" y="59.4">1k</text>
<text x="407.5" y="55.9">1k</text>
<text x="40.6" y="62.6">10uF</text>
<text x="166.6" y="63">R1</text>
<text x="316" y="64.7">RN2</text>
<text x="401" y="63">R12</text>
<text x="407.5" y="63">1k</text>
<text x="166.6" y="66.1">1k</text>
<text x="316" y="67.8">10K</text>
<text x="332.7" y="137.3">轻触开关</text>
<text x="332.7" y="134.2">KEY2</text>
<text x="496.8" y="136">KEY8</text>
<text x="156.4" y="143">STC89C52RC</text>
<text x="156.4" y="139.8">U1</text>
<text x="408.6" y="142.6">轻触开关</text>
<text x="408.6" y="139.5">KEY6</text>
<text x="496.8" y="139.1">轻触开关</text>
<text x="332.7" y="153.6">KEY3</text>
<text x="139.4" y="159.9">C4</text>
<text x="332.7" y="156.7">轻触开关</text>
<text x="496.8" y="160.3">轻触开关</text>
<text x="496.8" y="157.2">KEY9</text>
<text x="54.8" y="166.7">10uF</text>
<text x="54.8" y="163.5">C5</text>
<text x="139.4" y="163.1">100nF</text>
<text x="408.6" y="166">KEY7</text>
<text x="72.4" y="172">轻触开关</text>
<text x="72.4" y="168.8">KEY1</text>
<text x="332.7" y="173">KEY4</text>
<text x="408.6" y="169.1">轻触开关</text>
<text x="332.7" y="176.1">轻触开关</text>
<text x="495.9" y="179.7">轻触开关</text>
<text x="495.9" y="176.6">KEY10</text>
<text x="332.7" y="195.5">轻触开关</text>
<text x="332.7" y="192.4">KEY5</text>
<text x="496" y="197.3">轻触开关</text>
<text x="496" y="194.1">KEY11</text>
<text x="53.7" y="203.7">10k</text>
<text x="53.7" y="200.5">R4</text>
<text x="463.4" y="260.6">LED2</text>
<text x="491.8" y="262.5">R3</text>
<text x="491.8" y="265.4">1k</text>
<text x="202.6" y="274.7">H2</text>
<text x="202.6" y="277.7">LCD屏接口</text>
<text x="49.3" y="287">X1</text>
<text x="42" y="290.6">11.0592MHz</text>
<text x="336.6" y="291.9">S9014LT1 (S9014 J6)</text>
<text x="336.6" y="288.8">Q1</text>
<text x="463.4" y="288.8">LED3</text>
<text x="491.8" y="293.6">1k</text>
<text x="491.8" y="290.7">R5</text>
<text x="125.1" y="301.1">R2</text>
<text x="125.1" y="304.3">10K</text>
<text x="338.3" y="302.8">BUZZER1</text>
<text x="45.9" y="309.7">22pF</text>
<text x="45.9" y="306.3">C2</text>
<text x="65.3" y="309.7">22pF</text>
<text x="65.3" y="306.3">C3</text>
<text x="337.9" y="306.4">HMB1206-12</text>
</g>
<g font-size="3.2" fill="#00f">
<text x="59.7" y="35.4" transform="rotate(-90 59.7 35.4)">6</text>
<text x="61.1" y="41.8" transform="rotate(-90 61.1 41.8)">EP</text>
<text x="132" y="38.9" transform="rotate(-90 132 38.9)">4</text>
<text x="135.5" y="38.9" transform="rotate(-90 135.5 38.9)">5</text>
<text x="139.1" y="38.9" transform="rotate(-90 139.1 38.9)">6</text>
<text x="66.8" y="45.3">VCC</text>
<text x="75.9" y="47.4">2</text>
<text x="75.9" y="43.9">1</text>
<text x="337.7" y="45.1">P00</text>
<text x="68.4" y="52.3">D+</text>
<text x="69.6" y="48.8">D-</text>
<text x="75.9" y="50.9">3</text>
<text x="221.3" y="52.1">RXD</text>
<text x="241.3" y="50.2">1</text>
<text x="337.7" y="48.6">P01</text>
<text x="337.7" y="52.1">P02</text>
<text x="413.4" y="52.2">P44</text>
<text x="424.7" y="52.7">1</text>
<text x="444.7" y="52.7">8</text>
<text x="527.5" y="52.3">1</text>
<text x="66.2" y="59.4">GND</text>
<text x="69.7" y="55.8">ID</text>
<text x="75.9" y="58">5</text>
<text x="75.9" y="54.4">4</text>
<text x="132" y="55" transform="rotate(-90 132 55)">1</text>
<text x="135.5" y="55" transform="rotate(-90 135.5 55)">2</text>
<text x="139.1" y="55" transform="rotate(-90 139.1 55)">3</text>
<text x="221.3" y="55.7">TXD</text>
<text x="241.3" y="54.4">2</text>
<text x="241.3" y="58">3</text>
<text x="337.7" y="55.7">P03</text>
<text x="413.4" y="59.2">P41</text>
<text x="413.4" y="55.7">P45</text>
<text x="424.7" y="59.7">3</text>
<text x="424.7" y="56.2">2</text>
<text x="444.7" y="56.2">7</text>
<text x="444.7" y="59.7">6</text>
<text x="512.3" y="57.4">P16</text>
<text x="527.5" y="55.8">2</text>
<text x="527.5" y="59.4">3</text>
<text x="61.1" y="64.7" transform="rotate(-90 61.1 64.7)">EP</text>
<text x="241.3" y="61.5">4</text>
<text x="413.4" y="62.8">P46</text>
<text x="424.7" y="63.3">4</text>
<text x="444.7" y="63.3">5</text>
<text x="512.3" y="61">P17</text>
<text x="512.3" y="64.5">P34</text>
<text x="527.5" y="62.9">4</text>
<text x="59.7" y="69.1" transform="rotate(-90 59.7 69.1)">7</text>
<text x="337.7" y="71.5">P04</text>
<text x="512.3" y="68">P35</text>
<text x="512.3" y="71.5">P36</text>
<text x="527.5" y="66.4">5</text>
<text x="527.5" y="70">6</text>
<text x="337.7" y="75.1">P05</text>
<text x="512.3" y="75.1">P37</text>
<text x="527.5" y="73.5">7</text>
<text x="527.5" y="77">8</text>
<text x="337.7" y="78.6">P06</text>
<text x="337.7" y="82.1">P07</text>
<text x="170.2" y="137.1" transform="rotate(-90 170.2 137.1)">P04</text>
<text x="173.8" y="137.1" transform="rotate(-90 173.8 137.1)">P05</text>
<text x="177.4" y="137.1" transform="rotate(-90 177.4 137.1)">P06</text>
<text x="180.9" y="137.1" transform="rotate(-90 180.9 137.1)">P07</text>
<text x="184.4" y="137.1" transform="rotate(-90 184.4 137.1)">P46</text>
<text x="188" y="137.1" transform="rotate(-90 188 137.1)">P41</text>
<text x="191.5" y="137.1" transform="rotate(-90 191.5 137.1)">P45</text>
<text x="195" y="137.1" transform="rotate(-90 195 137.1)">P44</text>
<text x="198.5" y="137.1" transform="rotate(-90 198.5 137.1)">P27</text>
<text x="202.1" y="137.1" transform="rotate(-90 202.1 137.1)">P26</text>
<text x="205.6" y="137.1" transform="rotate(-90 205.6 137.1)">P25</text>
<text x="313" y="143.9">P20</text>
<text x="330" y="140.9">2</text>
<text x="341.9" y="140.9">4</text>
<text x="494.1" y="142.6">2</text>
<text x="506" y="142.6">4</text>
<text x="170.8" y="148.1" transform="rotate(-90 170.8 148.1)">33</text>
<text x="174.3" y="148.1" transform="rotate(-90 174.3 148.1)">32</text>
<text x="177.9" y="148.1" transform="rotate(-90 177.9 148.1)">31</text>
<text x="181.4" y="148.1" transform="rotate(-90 181.4 148.1)">30</text>
<text x="184.9" y="148.1" transform="rotate(-90 184.9 148.1)">29</text>
<text x="188.5" y="148.1" transform="rotate(-90 188.5 148.1)">28</text>
<text x="192" y="148.1" transform="rotate(-90 192 148.1)">27</text>
<text x="195.5" y="148.1" transform="rotate(-90 195.5 148.1)">26</text>
<text x="199" y="148.1" transform="rotate(-90 199 148.1)">25</text>
<text x="202.6" y="148.1" transform="rotate(-90 202.6 148.1)">24</text>
<text x="206.1" y="148.1" transform="rotate(-90 206.1 148.1)">23</text>
<text x="330" y="144.4">1</text>
<text x="341.9" y="144.4">3</text>
<text x="392.4" y="149.2">P32</text>
<text x="405.9" y="149.7">1</text>
<text x="405.9" y="146.2">2</text>
<text x="417.8" y="149.7">3</text>
<text x="417.8" y="146.2">4</text>
<text x="480.6" y="145.6">P24</text>
<text x="494.1" y="146.2">1</text>
<text x="506" y="146.2">3</text>
<text x="147.4" y="154.4">P03</text>
<text x="156.4" y="155">34</text>
<text x="210.6" y="154.6">P2.4</text>
<text x="218.6" y="153.2">22</text>
<text x="235" y="152.8">P24</text>
<text x="147.3" y="157.9">P02</text>
<text x="147.4" y="161.4">P01</text>
<text x="156.4" y="158.5">35</text>
<text x="161.9" y="156">P0.3</text>
<text x="161.9" y="159.6">P0.2</text>
<text x="172.6" y="156.7" transform="rotate(-90 172.6 156.7)">P0.4</text>
<text x="176.1" y="156.7" transform="rotate(-90 176.1 156.7)">P0.5</text>
<text x="179.6" y="156.7" transform="rotate(-90 179.6 156.7)">P0.6</text>
<text x="183.2" y="156.7" transform="rotate(-90 183.2 156.7)">P0.7</text>
<text x="190.2" y="156.7" transform="rotate(-90 190.2 156.7)">P4.1</text>
<text x="200.8" y="156.7" transform="rotate(-90 200.8 156.7)">P2.7</text>
<text x="204.3" y="156.7" transform="rotate(-90 204.3 156.7)">P2.6</text>
<text x="207.9" y="156.7" transform="rotate(-90 207.9 156.7)">P2.5</text>
<text x="210.6" y="161.7">P2.2</text>
<text x="210.6" y="158.2">P2.3</text>
<text x="218.6" y="160.3">20</text>
<text x="218.6" y="156.7">21</text>
<text x="234.9" y="156.4">P23</text>
<text x="235" y="159.9">P22</text>
<text x="330" y="160.3">2</text>
<text x="341.9" y="160.3">4</text>
<text x="65" y="162.7" transform="rotate(-90 65 162.7)">1</text>
<text x="68.5" y="162.7" transform="rotate(-90 68.5 162.7)">2</text>
<text x="147.3" y="165">P00</text>
<text x="156.4" y="162">36</text>
<text x="156.4" y="165.6">37</text>
<text x="161.9" y="163.1">P0.1</text>
<text x="161.9" y="166.6">P0.0</text>
<text x="186.7" y="164.9" transform="rotate(-90 186.7 164.9)">EA#/P4.6</text>
<text x="193.7" y="164.1" transform="rotate(-90 193.7 164.1)">ALE/P4.5</text>
<text x="210.6" y="165.2">P2.1</text>
<text x="218.6" y="167.3">18</text>
<text x="218.6" y="163.8">19</text>
<text x="234.9" y="163.4">P21</text>
<text x="235" y="166.9">P20</text>
<text x="313" y="163.3">P21</text>
<text x="330" y="163.8">1</text>
<text x="341.9" y="163.8">3</text>
<text x="480.6" y="166.8">P25</text>
<text x="494.1" y="167.3">1</text>
<text x="494.1" y="163.8">2</text>
<text x="506" y="167.3">3</text>
<text x="506" y="163.8">4</text>
<text x="147.3" y="172">P42</text>
<text x="156.4" y="169.1">38</text>
<text x="156.4" y="172.6">39</text>
<text x="161.9" y="170.1">VCC</text>
<text x="161.9" y="173.7">P4.2/INT3#</text>
<text x="197.3" y="169.2" transform="rotate(-90 197.3 169.2)">PSEN#/P4.4</text>
<text x="210.6" y="172.3">P4.0</text>
<text x="210.6" y="168.7">P2.0</text>
<text x="218.6" y="170.9">17</text>
<text x="235.2" y="170.4">P40</text>
<text x="405.9" y="172.6">2</text>
<text x="417.8" y="172.6">4</text>
<text x="65" y="174.6" transform="rotate(-90 65 174.6)">3</text>
<text x="68.5" y="174.6" transform="rotate(-90 68.5 174.6)">4</text>
<text x="147.2" y="179.1">P11</text>
<text x="147.3" y="175.5">P10</text>
<text x="156.4" y="176.1">40</text>
<text x="156.4" y="179.7">41</text>
<text x="161.9" y="177.2">T2/P1.0</text>
<text x="207.7" y="179.3">XTAL1</text>
<text x="210.5" y="175.8">GND</text>
<text x="218.6" y="177.9">15</text>
<text x="218.6" y="174.4">16</text>
<text x="235" y="177.5">XTAL1</text>
<text x="330" y="179.7">2</text>
<text x="341.9" y="179.7">4</text>
<text x="392.4" y="175.6">P33</text>
<text x="405.9" y="176.1">1</text>
<text x="417.8" y="176.1">3</text>
<text x="37.8" y="180.9">RST</text>
<text x="147.3" y="182.6">P12</text>
<text x="156.4" y="183.2">42</text>
<text x="161.9" y="180.7">P1.1/T2EX</text>
<text x="161.9" y="184.3">P1.2</text>
<text x="207.7" y="182.8">XTAL2</text>
<text x="218.6" y="185">13</text>
<text x="218.6" y="181.4">14</text>
<text x="235.1" y="181">XTAL2</text>
<text x="235.2" y="184.5">P37</text>
<text x="313" y="182.7">P22</text>
<text x="330" y="183.2">1</text>
<text x="341.9" y="183.2">3</text>
<text x="494.1" y="183.2">2</text>
<text x="506" y="183.2">4</text>
<text x="147.2" y="189.7">P14</text>
<text x="147.4" y="186.1">P13</text>
<text x="156.4" y="186.7">43</text>
<text x="156.4" y="190.3">44</text>
<text x="161.9" y="187.8">P1.3</text>
<text x="161.9" y="191.3">P1.4</text>
<text x="201.3" y="189.9">P3.6/WR#</text>
<text x="201.9" y="186.4">P3.7/RD#</text>
<text x="218.6" y="188.5">12</text>
<text x="235.2" y="188">P36</text>
<text x="480.6" y="186.2">P26</text>
<text x="494.1" y="186.7">1</text>
<text x="506" y="186.7">3</text>
<text x="313" y="202.1">P23</text>
<text x="330" y="202.6">1</text>
<text x="330" y="199.1">2</text>
<text x="341.9" y="202.6">3</text>
<text x="341.9" y="199.1">4</text>
<text x="480.6" y="203.8">P27</text>
<text x="494.1" y="200.8">2</text>
<text x="506" y="200.8">4</text>
<text x="170.8" y="208.7" transform="rotate(-90 170.8 208.7)">1</text>
<text x="172.6" y="205.2" transform="rotate(-90 172.6 205.2)">P1.5</text>
<text x="174.3" y="208.7" transform="rotate(-90 174.3 208.7)">2</text>
<text x="176.1" y="205.2" transform="rotate(-90 176.1 205.2)">P1.6</text>
<text x="177.9" y="208.7" transform="rotate(-90 177.9 208.7)">3</text>
<text x="179.6" y="205.2" transform="rotate(-90 179.6 205.2)">P1.7</text>
<text x="181.4" y="208.7" transform="rotate(-90 181.4 208.7)">4</text>
<text x="183.2" y="205.2" transform="rotate(-90 183.2 205.2)">RST</text>
<text x="184.9" y="208.7" transform="rotate(-90 184.9 208.7)">5</text>
<text x="186.7" y="205.2" transform="rotate(-90 186.7 205.2)">RXD/P3.0</text>
<text x="188.5" y="208.7" transform="rotate(-90 188.5 208.7)">6</text>
<text x="190.2" y="205.2" transform="rotate(-90 190.2 205.2)">P4.3/INT2#</text>
<text x="192" y="208.7" transform="rotate(-90 192 208.7)">7</text>
<text x="193.7" y="205.2" transform="rotate(-90 193.7 205.2)">TXD/P3.1</text>
<text x="195.5" y="208.7" transform="rotate(-90 195.5 208.7)">8</text>
<text x="197.3" y="205.2" transform="rotate(-90 197.3 205.2)">INT0#/P3.2</text>
<text x="199" y="208.7" transform="rotate(-90 199 208.7)">9</text>
<text x="200.8" y="205.2" transform="rotate(-90 200.8 205.2)">INT1#/P3.3</text>
<text x="204.3" y="205.2" transform="rotate(-90 204.3 205.2)">T0/P3.4</text>
<text x="207.9" y="205.2" transform="rotate(-90 207.9 205.2)">T1/P3.5</text>
<text x="494.1" y="204.4">1</text>
<text x="506" y="204.4">3</text>
<text x="202.6" y="210.7" transform="rotate(-90 202.6 210.7)">10</text>
<text x="206.1" y="210.7" transform="rotate(-90 206.1 210.7)">11</text>
<text x="170.3" y="220" transform="rotate(-90 170.3 220)">P15</text>
<text x="173.8" y="220" transform="rotate(-90 173.8 220)">P16</text>
<text x="177.4" y="220" transform="rotate(-90 177.4 220)">P17</text>
<text x="180.9" y="220" transform="rotate(-90 180.9 220)">RST</text>
<text x="184.4" y="219.9" transform="rotate(-90 184.4 219.9)">RXD</text>
<text x="187.9" y="219.9" transform="rotate(-90 187.9 219.9)">P43</text>
<text x="191.4" y="219.9" transform="rotate(-90 191.4 219.9)">TXD</text>
<text x="195" y="220" transform="rotate(-90 195 220)">P32</text>
<text x="198.6" y="220" transform="rotate(-90 198.6 220)">P33</text>
<text x="202.1" y="220" transform="rotate(-90 202.1 220)">P34</text>
<text x="205.6" y="220" transform="rotate(-90 205.6 220)">P35</text>
<text x="450.6" y="267.3">P42</text>
<text x="41.5" y="283.4" transform="rotate(-90 41.5 283.4)">XTAL1</text>
<text x="60.9" y="283.4" transform="rotate(-90 60.9 283.4)">XTAL2</text>
<text x="172.6" y="284.6" transform="rotate(-90 172.6 284.6)">1</text>
<text x="176.1" y="284.6" transform="rotate(-90 176.1 284.6)">2</text>
<text x="179.6" y="284.6" transform="rotate(-90 179.6 284.6)">3</text>
<text x="183.2" y="284.6" transform="rotate(-90 183.2 284.6)">4</text>
<text x="186.7" y="284.6" transform="rotate(-90 186.7 284.6)">5</text>
<text x="190.2" y="284.6" transform="rotate(-90 190.2 284.6)">6</text>
<text x="193.7" y="284.6" transform="rotate(-90 193.7 284.6)">7</text>
<text x="197.3" y="284.6" transform="rotate(-90 197.3 284.6)">8</text>
<text x="200.8" y="284.6" transform="rotate(-90 200.8 284.6)">9</text>
<text x="204.3" y="284.6" transform="rotate(-90 204.3 284.6)">10</text>
<text x="207.9" y="284.6" transform="rotate(-90 207.9 284.6)">11</text>
<text x="211.4" y="284.6" transform="rotate(-90 211.4 284.6)">12</text>
<text x="214.9" y="284.6" transform="rotate(-90 214.9 284.6)">13</text>
<text x="218.4" y="284.6" transform="rotate(-90 218.4 284.6)">14</text>
<text x="222" y="284.6" transform="rotate(-90 222 284.6)">15</text>
<text x="225.5" y="284.6" transform="rotate(-90 225.5 284.6)">16</text>
<text x="229" y="284.6" transform="rotate(-90 229 284.6)">17</text>
<text x="232.6" y="284.6" transform="rotate(-90 232.6 284.6)">18</text>
<text x="236.1" y="284.6" transform="rotate(-90 236.1 284.6)">19</text>
<text x="239.6" y="284.6" transform="rotate(-90 239.6 284.6)">20</text>
<text x="300.6" y="286.7">P40</text>
<text x="143.7" y="299.1">V0</text>
<text x="450.6" y="295.6">P43</text>
<text x="177.3" y="302.8" transform="rotate(-90 177.3 302.8)">V0</text>
<text x="180.9" y="302.8" transform="rotate(-90 180.9 302.8)">P10</text>
<text x="184.4" y="302.8" transform="rotate(-90 184.4 302.8)">P11</text>
<text x="187.9" y="302.8" transform="rotate(-90 187.9 302.8)">P12</text>
<text x="191.5" y="302.8" transform="rotate(-90 191.5 302.8)">P00</text>
<text x="195" y="302.8" transform="rotate(-90 195 302.8)">P01</text>
<text x="198.5" y="302.8" transform="rotate(-90 198.5 302.8)">P02</text>
<text x="202" y="302.8" transform="rotate(-90 202 302.8)">P03</text>
<text x="205.6" y="302.8" transform="rotate(-90 205.6 302.8)">P04</text>
<text x="209.1" y="302.8" transform="rotate(-90 209.1 302.8)">P05</text>
<text x="212.6" y="302.8" transform="rotate(-90 212.6 302.8)">P06</text>
<text x="216.1" y="302.8" transform="rotate(-90 216.1 302.8)">P07</text>
<text x="219.7" y="302.8" transform="rotate(-90 219.7 302.8)">P13</text>
<text x="223.2" y="302.8" transform="rotate(-90 223.2 302.8)">P14</text>
<text x="226.7" y="302.8" transform="rotate(-90 226.7 302.8)">P15</text>
<text x="338.5" y="312">1</text>
<text x="338.5" y="319">2</text>
</g>
</svg>
